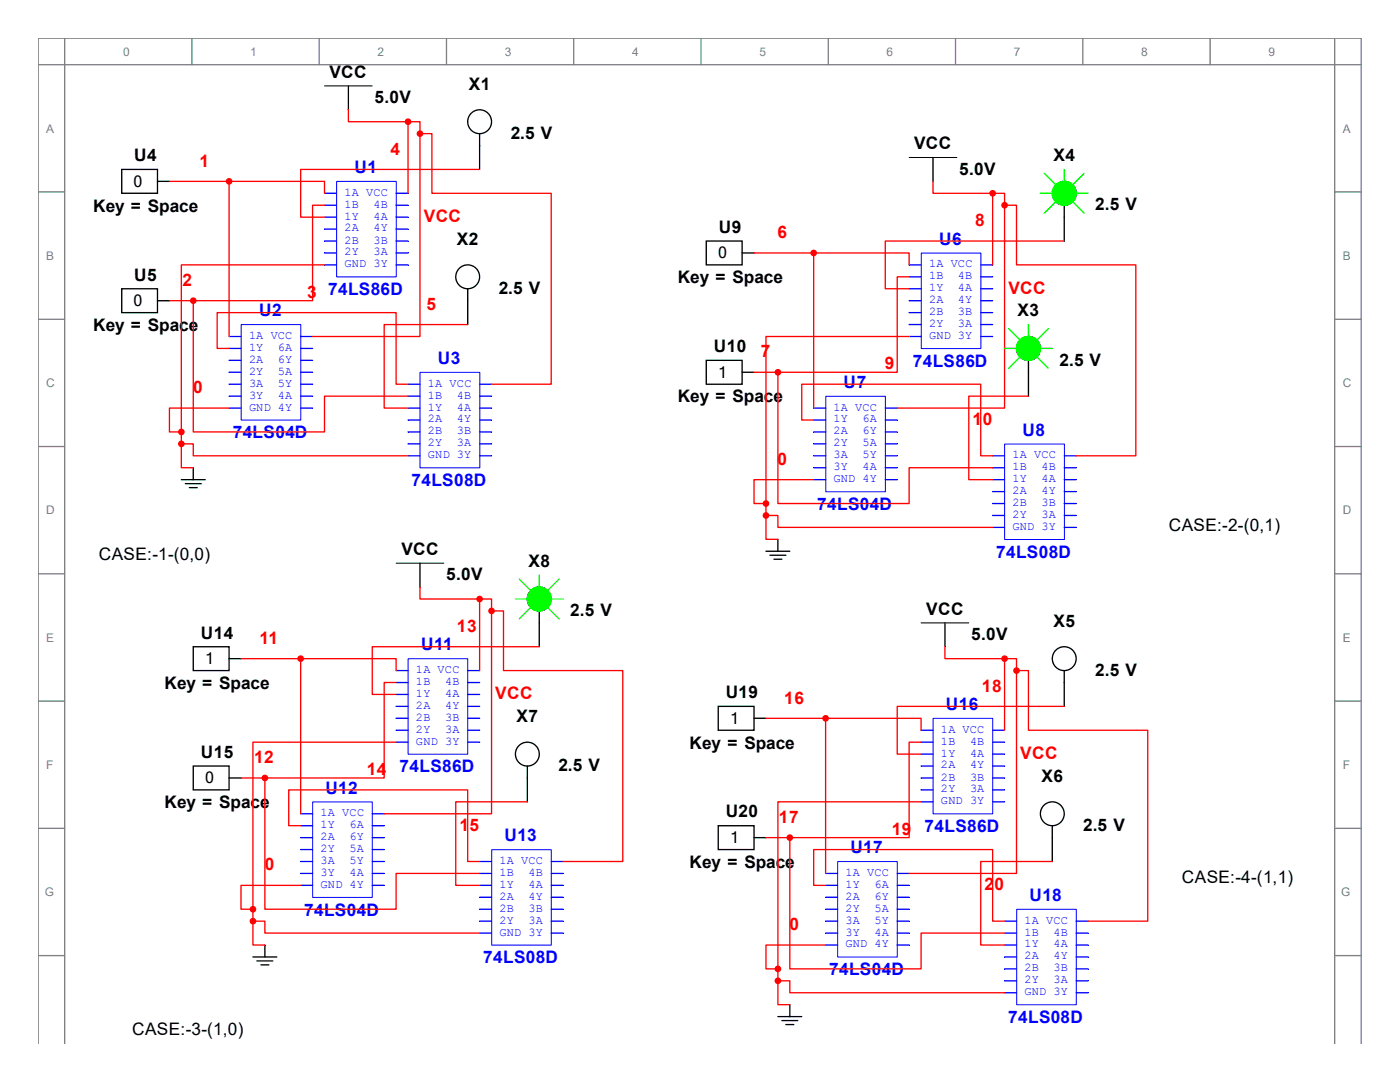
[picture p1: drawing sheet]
<svg xmlns="http://www.w3.org/2000/svg" width="279mm" height="216mm" viewBox="0 0 279 216" stroke-linecap="round" stroke-linejoin="round" font-family="sans-serif">
<g fill="none" stroke="#808080" stroke-width=".26">
<path d="M7.6 12.9h264.1M12.9 7.6v200.7M38.3 7.6v5.3M63.7 7.6v5.3M89.1 7.6v5.3M114.5 7.6v5.3M139.9 7.6v5.3M165.3 7.6v5.3M190.7 7.6v5.3M216.1 7.6v5.3M241.5 7.6v5.3M266.4 7.6v200.7"/>
<path d="M7.6 38.3h5.3M266.4 38.3h5.3M7.6 63.7h5.3M266.4 63.7h5.3M7.6 89.1h5.3M266.4 89.1h5.3M7.6 114.5h5.3M266.4 114.5h5.3M7.6 139.9h5.3M266.4 139.9h5.3M7.6 165.3h5.3M266.4 165.3h5.3"/>
<path d="M7.6 190.7h5.3M266.4 190.7h5.3M7.6 208.3v-200.7h264.1v200.7"/>
</g>
<path d="M67.2 36.2h11.9v19h-11.9z" fill="none" stroke="#00f" stroke-width=".2"/>
<path d="M64.8 38.6h2.3" fill="none" stroke="#00f" stroke-width=".26"/>
<path d="M64.8 41h2.3" fill="none" stroke="#00f" stroke-width=".26"/>
<path d="M64.8 43.3h2.3" fill="none" stroke="#00f" stroke-width=".26"/>
<path d="M64.8 45.7h2.3" fill="none" stroke="#00f" stroke-width=".26"/>
<path d="M64.8 48.1h2.3" fill="none" stroke="#00f" stroke-width=".26"/>
<path d="M64.8 50.5h2.3" fill="none" stroke="#00f" stroke-width=".26"/>
<path d="M64.8 52.9h2.3" fill="none" stroke="#00f" stroke-width=".26"/>
<path d="M79.1 52.9h2.3" fill="none" stroke="#00f" stroke-width=".26"/>
<path d="M79.1 50.5h2.3" fill="none" stroke="#00f" stroke-width=".26"/>
<path d="M79.1 48.1h2.3" fill="none" stroke="#00f" stroke-width=".26"/>
<path d="M79.1 45.7h2.3" fill="none" stroke="#00f" stroke-width=".26"/>
<path d="M79.1 43.3h2.3" fill="none" stroke="#00f" stroke-width=".26"/>
<path d="M79.1 41h2.3" fill="none" stroke="#00f" stroke-width=".26"/>
<path d="M79.1 38.6h2.3" fill="none" stroke="#00f" stroke-width=".26"/>
<path d="M48.1 64.8h11.9v19h-11.9z" fill="none" stroke="#00f" stroke-width=".2"/>
<path d="M45.7 67.1h2.4" fill="none" stroke="#00f" stroke-width=".26"/>
<path d="M45.7 69.5h2.4" fill="none" stroke="#00f" stroke-width=".26"/>
<path d="M45.7 71.9h2.4" fill="none" stroke="#00f" stroke-width=".26"/>
<path d="M45.7 74.3h2.4" fill="none" stroke="#00f" stroke-width=".26"/>
<path d="M45.7 76.7h2.4" fill="none" stroke="#00f" stroke-width=".26"/>
<path d="M45.7 79h2.4" fill="none" stroke="#00f" stroke-width=".26"/>
<path d="M45.7 81.4h2.4" fill="none" stroke="#00f" stroke-width=".26"/>
<path d="M60 81.4h2.4" fill="none" stroke="#00f" stroke-width=".26"/>
<path d="M60 79h2.4" fill="none" stroke="#00f" stroke-width=".26"/>
<path d="M60 76.7h2.4" fill="none" stroke="#00f" stroke-width=".26"/>
<path d="M60 74.3h2.4" fill="none" stroke="#00f" stroke-width=".26"/>
<path d="M60 71.9h2.4" fill="none" stroke="#00f" stroke-width=".26"/>
<path d="M60 69.5h2.4" fill="none" stroke="#00f" stroke-width=".26"/>
<path d="M60 67.1h2.4" fill="none" stroke="#00f" stroke-width=".26"/>
<path d="M83.8 74.3h12v19h-12z" fill="none" stroke="#00f" stroke-width=".2"/>
<path d="M81.4 76.7h2.4" fill="none" stroke="#00f" stroke-width=".26"/>
<path d="M81.4 79h2.4" fill="none" stroke="#00f" stroke-width=".26"/>
<path d="M81.4 81.4h2.4" fill="none" stroke="#00f" stroke-width=".26"/>
<path d="M81.4 83.8h2.4" fill="none" stroke="#00f" stroke-width=".26"/>
<path d="M81.4 86.2h2.4" fill="none" stroke="#00f" stroke-width=".26"/>
<path d="M81.4 88.6h2.4" fill="none" stroke="#00f" stroke-width=".26"/>
<path d="M81.4 91h2.4" fill="none" stroke="#00f" stroke-width=".26"/>
<path d="M95.7 91h2.4" fill="none" stroke="#00f" stroke-width=".26"/>
<path d="M95.7 88.6h2.4" fill="none" stroke="#00f" stroke-width=".26"/>
<path d="M95.7 86.2h2.4" fill="none" stroke="#00f" stroke-width=".26"/>
<path d="M95.7 83.8h2.4" fill="none" stroke="#00f" stroke-width=".26"/>
<path d="M95.7 81.4h2.4" fill="none" stroke="#00f" stroke-width=".26"/>
<path d="M95.7 79h2.4" fill="none" stroke="#00f" stroke-width=".26"/>
<path d="M95.7 76.7h2.4" fill="none" stroke="#00f" stroke-width=".26"/>
<path d="M69.5 17.1v4.8M24.3 33.8h7.1v4.8h-7.1zM31.4 36.2h2.4M24.3 57.6h7.1v4.8h-7.1zM31.4 60h2.4M36.2 95.7h4.8M37 96.5h3.2M37.8 97.3h1.6M38.6 93.3v2.4" fill="none" stroke="#000" stroke-width=".26"/>
<path d="M64.8 17.1h9.5" fill="none" stroke="#000" stroke-width=".2"/>
<g fill="#f00" stroke="#f00" stroke-width=".26">
<circle cx="45.7" cy="36.2" r=".53"/>
<circle cx="38.6" cy="60" r=".53"/>
<circle cx="36.2" cy="86.2" r=".53"/>
<circle cx="36.2" cy="88.6" r=".53"/>
<circle cx="83.8" cy="26.7" r=".53"/>
<circle cx="81.4" cy="24.3" r=".53"/>
</g>
<g fill="none" stroke="#f00" stroke-width=".26">
<path d="M33.8 36.2h11.9M45.7 36.2h19.1v2.4M45.7 36.2v30.9M69.5 21.9v2.4h11.9M81.4 24.3h2.4v2.4M81.4 24.3v14.3M83.8 26.7v40.4h-21.4M83.8 26.7h2.4v11.9h23.8v38.1h-11.9M33.8 60h4.8M38.6 60v26.2h26.2v-7.2h16.6M64.8 41h-2.4v19h-23.8M45.7 69.5h-2.4v-7.1h35.8v14.3h2.3"/>
<path d="M36.2 88.6v4.7h2.4M36.2 88.6h2.4v2.4h42.8M45.7 81.4h-11.9v4.8h2.4v2.4"/>
</g>
<path d="M183.9 50.5h11.8v19.1h-11.8z" fill="none" stroke="#00f" stroke-width=".2"/>
<path d="M181.4 52.9h2.4" fill="none" stroke="#00f" stroke-width=".26"/>
<path d="M181.4 55.2h2.4" fill="none" stroke="#00f" stroke-width=".26"/>
<path d="M181.4 57.6h2.4" fill="none" stroke="#00f" stroke-width=".26"/>
<path d="M181.4 60h2.4" fill="none" stroke="#00f" stroke-width=".26"/>
<path d="M181.4 62.4h2.4" fill="none" stroke="#00f" stroke-width=".26"/>
<path d="M181.4 64.8h2.4" fill="none" stroke="#00f" stroke-width=".26"/>
<path d="M181.4 67.1h2.4" fill="none" stroke="#00f" stroke-width=".26"/>
<path d="M195.7 67.1h2.4" fill="none" stroke="#00f" stroke-width=".26"/>
<path d="M195.7 64.8h2.4" fill="none" stroke="#00f" stroke-width=".26"/>
<path d="M195.7 62.4h2.4" fill="none" stroke="#00f" stroke-width=".26"/>
<path d="M195.7 60h2.4" fill="none" stroke="#00f" stroke-width=".26"/>
<path d="M195.7 57.6h2.4" fill="none" stroke="#00f" stroke-width=".26"/>
<path d="M195.7 55.2h2.4" fill="none" stroke="#00f" stroke-width=".26"/>
<path d="M195.7 52.9h2.4" fill="none" stroke="#00f" stroke-width=".26"/>
<path d="M164.8 79.1h11.9v19h-11.9z" fill="none" stroke="#00f" stroke-width=".2"/>
<path d="M162.4 81.4h2.4" fill="none" stroke="#00f" stroke-width=".26"/>
<path d="M162.4 83.8h2.4" fill="none" stroke="#00f" stroke-width=".26"/>
<path d="M162.4 86.2h2.4" fill="none" stroke="#00f" stroke-width=".26"/>
<path d="M162.4 88.6h2.4" fill="none" stroke="#00f" stroke-width=".26"/>
<path d="M162.4 91h2.4" fill="none" stroke="#00f" stroke-width=".26"/>
<path d="M162.4 93.3h2.4" fill="none" stroke="#00f" stroke-width=".26"/>
<path d="M162.4 95.7h2.4" fill="none" stroke="#00f" stroke-width=".26"/>
<path d="M176.7 95.7h2.4" fill="none" stroke="#00f" stroke-width=".26"/>
<path d="M176.7 93.3h2.4" fill="none" stroke="#00f" stroke-width=".26"/>
<path d="M176.7 91h2.4" fill="none" stroke="#00f" stroke-width=".26"/>
<path d="M176.7 88.6h2.4" fill="none" stroke="#00f" stroke-width=".26"/>
<path d="M176.7 86.2h2.4" fill="none" stroke="#00f" stroke-width=".26"/>
<path d="M176.7 83.8h2.4" fill="none" stroke="#00f" stroke-width=".26"/>
<path d="M176.7 81.4h2.4" fill="none" stroke="#00f" stroke-width=".26"/>
<path d="M200.5 88.6h11.9v19.1h-11.9z" fill="none" stroke="#00f" stroke-width=".2"/>
<path d="M198.1 91h2.4" fill="none" stroke="#00f" stroke-width=".26"/>
<path d="M198.1 93.3h2.4" fill="none" stroke="#00f" stroke-width=".26"/>
<path d="M198.1 95.7h2.4" fill="none" stroke="#00f" stroke-width=".26"/>
<path d="M198.1 98.1h2.4" fill="none" stroke="#00f" stroke-width=".26"/>
<path d="M198.1 100.5h2.4" fill="none" stroke="#00f" stroke-width=".26"/>
<path d="M198.1 102.9h2.4" fill="none" stroke="#00f" stroke-width=".26"/>
<path d="M198.1 105.2h2.4" fill="none" stroke="#00f" stroke-width=".26"/>
<path d="M212.4 105.2h2.4" fill="none" stroke="#00f" stroke-width=".26"/>
<path d="M212.4 102.9h2.4" fill="none" stroke="#00f" stroke-width=".26"/>
<path d="M212.4 100.5h2.4" fill="none" stroke="#00f" stroke-width=".26"/>
<path d="M212.4 98.1h2.4" fill="none" stroke="#00f" stroke-width=".26"/>
<path d="M212.4 95.7h2.4" fill="none" stroke="#00f" stroke-width=".26"/>
<path d="M212.4 93.3h2.4" fill="none" stroke="#00f" stroke-width=".26"/>
<path d="M212.4 91h2.4" fill="none" stroke="#00f" stroke-width=".26"/>
<path d="M186.2 31.4v4.8M141 48.1h7.1v4.8h-7.1zM148.1 50.5h2.4M141 71.9h7.1v4.8h-7.1zM148.1 74.3h2.4M152.9 110h4.7M153.7 110.8h3.1M154.5 111.6h1.5M155.2 107.6v2.4" fill="none" stroke="#000" stroke-width=".26"/>
<path d="M181.4 31.4h9.6" fill="none" stroke="#000" stroke-width=".2"/>
<g fill="#f00" stroke="#f00" stroke-width=".26">
<circle cx="162.4" cy="50.5" r=".53"/>
<circle cx="155.2" cy="74.3" r=".53"/>
<circle cx="152.9" cy="100.5" r=".53"/>
<circle cx="152.9" cy="102.9" r=".53"/>
<circle cx="200.5" cy="41" r=".53"/>
<circle cx="198.1" cy="38.6" r=".53"/>
</g>
<g fill="none" stroke="#f00" stroke-width=".26">
<path d="M186.2 36.2v2.4h11.9M198.1 38.6h2.4v2.4M198.1 38.6v14.3M150.5 50.5h11.9M162.4 50.5h19v2.4M162.4 50.5v30.9M181.4 55.2h-2.3v19.1h-23.9M200.5 41v40.4h-21.4M200.5 41h2.4v11.9h23.8v38.1h-11.9M150.5 74.3h4.7M155.2 74.3v26.2h26.2v-7.2h16.7M162.4 83.8h-2.4v-7.1h35.7v14.3h2.4"/>
<path d="M162.4 95.7h-11.9v4.8h2.4v2.4M152.9 102.9v4.7h2.3M152.9 102.9h2.3v2.3h42.9"/>
</g>
<path d="M81.4 131.4h11.9v19.1h-11.9z" fill="none" stroke="#00f" stroke-width=".2"/>
<path d="M79.1 133.8h2.3" fill="none" stroke="#00f" stroke-width=".26"/>
<path d="M79.1 136.2h2.3" fill="none" stroke="#00f" stroke-width=".26"/>
<path d="M79.1 138.6h2.3" fill="none" stroke="#00f" stroke-width=".26"/>
<path d="M79.1 140.9h2.3" fill="none" stroke="#00f" stroke-width=".26"/>
<path d="M79.1 143.3h2.3" fill="none" stroke="#00f" stroke-width=".26"/>
<path d="M79.1 145.7h2.3" fill="none" stroke="#00f" stroke-width=".26"/>
<path d="M79.1 148.1h2.3" fill="none" stroke="#00f" stroke-width=".26"/>
<path d="M93.3 148.1h2.4" fill="none" stroke="#00f" stroke-width=".26"/>
<path d="M93.3 145.7h2.4" fill="none" stroke="#00f" stroke-width=".26"/>
<path d="M93.3 143.3h2.4" fill="none" stroke="#00f" stroke-width=".26"/>
<path d="M93.3 140.9h2.4" fill="none" stroke="#00f" stroke-width=".26"/>
<path d="M93.3 138.6h2.4" fill="none" stroke="#00f" stroke-width=".26"/>
<path d="M93.3 136.2h2.4" fill="none" stroke="#00f" stroke-width=".26"/>
<path d="M93.3 133.8h2.4" fill="none" stroke="#00f" stroke-width=".26"/>
<path d="M62.4 160h11.9v19.1h-11.9z" fill="none" stroke="#00f" stroke-width=".2"/>
<path d="M60 162.4h2.4" fill="none" stroke="#00f" stroke-width=".26"/>
<path d="M60 164.8h2.4" fill="none" stroke="#00f" stroke-width=".26"/>
<path d="M60 167.1h2.4" fill="none" stroke="#00f" stroke-width=".26"/>
<path d="M60 169.5h2.4" fill="none" stroke="#00f" stroke-width=".26"/>
<path d="M60 171.9h2.4" fill="none" stroke="#00f" stroke-width=".26"/>
<path d="M60 174.3h2.4" fill="none" stroke="#00f" stroke-width=".26"/>
<path d="M60 176.7h2.4" fill="none" stroke="#00f" stroke-width=".26"/>
<path d="M74.3 176.7h2.4" fill="none" stroke="#00f" stroke-width=".26"/>
<path d="M74.3 174.3h2.4" fill="none" stroke="#00f" stroke-width=".26"/>
<path d="M74.3 171.9h2.4" fill="none" stroke="#00f" stroke-width=".26"/>
<path d="M74.3 169.5h2.4" fill="none" stroke="#00f" stroke-width=".26"/>
<path d="M74.3 167.1h2.4" fill="none" stroke="#00f" stroke-width=".26"/>
<path d="M74.3 164.8h2.4" fill="none" stroke="#00f" stroke-width=".26"/>
<path d="M74.3 162.4h2.4" fill="none" stroke="#00f" stroke-width=".26"/>
<path d="M98.1 169.5h11.9v19.1h-11.9z" fill="none" stroke="#00f" stroke-width=".2"/>
<path d="M95.7 171.9h2.4" fill="none" stroke="#00f" stroke-width=".26"/>
<path d="M95.7 174.3h2.4" fill="none" stroke="#00f" stroke-width=".26"/>
<path d="M95.7 176.7h2.4" fill="none" stroke="#00f" stroke-width=".26"/>
<path d="M95.7 179h2.4" fill="none" stroke="#00f" stroke-width=".26"/>
<path d="M95.7 181.4h2.4" fill="none" stroke="#00f" stroke-width=".26"/>
<path d="M95.7 183.8h2.4" fill="none" stroke="#00f" stroke-width=".26"/>
<path d="M95.7 186.2h2.4" fill="none" stroke="#00f" stroke-width=".26"/>
<path d="M110 186.2h2.4" fill="none" stroke="#00f" stroke-width=".26"/>
<path d="M110 183.8h2.4" fill="none" stroke="#00f" stroke-width=".26"/>
<path d="M110 181.4h2.4" fill="none" stroke="#00f" stroke-width=".26"/>
<path d="M110 179h2.4" fill="none" stroke="#00f" stroke-width=".26"/>
<path d="M110 176.7h2.4" fill="none" stroke="#00f" stroke-width=".26"/>
<path d="M110 174.3h2.4" fill="none" stroke="#00f" stroke-width=".26"/>
<path d="M110 171.9h2.4" fill="none" stroke="#00f" stroke-width=".26"/>
<path d="M83.8 112.4v4.7M38.6 129h7.1v4.8h-7.1zM45.7 131.4h2.4M38.6 152.9h7.1v4.7h-7.1zM45.7 155.2h2.4M50.5 190.9h4.7M51.3 191.7h3.1M52.1 192.5h1.6M52.9 188.6v2.3" fill="none" stroke="#000" stroke-width=".26"/>
<path d="M79.1 112.4h9.5" fill="none" stroke="#000" stroke-width=".2"/>
<g fill="#f00" stroke="#f00" stroke-width=".26">
<circle cx="60" cy="131.4" r=".53"/>
<circle cx="52.9" cy="155.2" r=".53"/>
<circle cx="50.5" cy="181.4" r=".53"/>
<circle cx="50.5" cy="183.8" r=".53"/>
<circle cx="98.1" cy="121.9" r=".53"/>
<circle cx="95.7" cy="119.5" r=".53"/>
</g>
<g fill="none" stroke="#f00" stroke-width=".26">
<path d="M83.8 117.1v2.4h11.9M95.7 119.5h2.4v2.4M95.7 119.5v14.3M48.1 131.4h11.9M60 131.4h19.1v2.4M60 131.4v31M79.1 136.2h-2.4v19h-23.8M98.1 121.9v40.5h-21.4M98.1 121.9h2.4v11.9h23.8v38.1h-11.9M48.1 155.2h4.8M52.9 155.2v26.2h26.2v-7.1h16.6M60 164.8h-2.4v-7.2h35.7v14.3h2.4"/>
<path d="M60 176.7h-11.9v4.7h2.4v2.4M50.5 183.8v4.8h2.4M50.5 183.8h2.4v2.4h42.8"/>
</g>
<path d="M186.2 143.3h11.9v19.1h-11.9z" fill="none" stroke="#00f" stroke-width=".2"/>
<path d="M183.8 145.7h2.4" fill="none" stroke="#00f" stroke-width=".26"/>
<path d="M183.8 148.1h2.4" fill="none" stroke="#00f" stroke-width=".26"/>
<path d="M183.8 150.5h2.4" fill="none" stroke="#00f" stroke-width=".26"/>
<path d="M183.8 152.9h2.4" fill="none" stroke="#00f" stroke-width=".26"/>
<path d="M183.8 155.2h2.4" fill="none" stroke="#00f" stroke-width=".26"/>
<path d="M183.8 157.6h2.4" fill="none" stroke="#00f" stroke-width=".26"/>
<path d="M183.8 160h2.4" fill="none" stroke="#00f" stroke-width=".26"/>
<path d="M198.1 160h2.4" fill="none" stroke="#00f" stroke-width=".26"/>
<path d="M198.1 157.6h2.4" fill="none" stroke="#00f" stroke-width=".26"/>
<path d="M198.1 155.2h2.4" fill="none" stroke="#00f" stroke-width=".26"/>
<path d="M198.1 152.9h2.4" fill="none" stroke="#00f" stroke-width=".26"/>
<path d="M198.1 150.5h2.4" fill="none" stroke="#00f" stroke-width=".26"/>
<path d="M198.1 148.1h2.4" fill="none" stroke="#00f" stroke-width=".26"/>
<path d="M198.1 145.7h2.4" fill="none" stroke="#00f" stroke-width=".26"/>
<path d="M167.2 171.9h11.9v19.1h-11.9z" fill="none" stroke="#00f" stroke-width=".2"/>
<path d="M164.8 174.3h2.4" fill="none" stroke="#00f" stroke-width=".26"/>
<path d="M164.8 176.7h2.4" fill="none" stroke="#00f" stroke-width=".26"/>
<path d="M164.8 179h2.4" fill="none" stroke="#00f" stroke-width=".26"/>
<path d="M164.8 181.4h2.4" fill="none" stroke="#00f" stroke-width=".26"/>
<path d="M164.8 183.8h2.4" fill="none" stroke="#00f" stroke-width=".26"/>
<path d="M164.8 186.2h2.4" fill="none" stroke="#00f" stroke-width=".26"/>
<path d="M164.8 188.6h2.4" fill="none" stroke="#00f" stroke-width=".26"/>
<path d="M179.1 188.6h2.3" fill="none" stroke="#00f" stroke-width=".26"/>
<path d="M179.1 186.2h2.3" fill="none" stroke="#00f" stroke-width=".26"/>
<path d="M179.1 183.8h2.3" fill="none" stroke="#00f" stroke-width=".26"/>
<path d="M179.1 181.4h2.3" fill="none" stroke="#00f" stroke-width=".26"/>
<path d="M179.1 179h2.3" fill="none" stroke="#00f" stroke-width=".26"/>
<path d="M179.1 176.7h2.3" fill="none" stroke="#00f" stroke-width=".26"/>
<path d="M179.1 174.3h2.3" fill="none" stroke="#00f" stroke-width=".26"/>
<path d="M202.9 181.4h11.9v19.1h-11.9z" fill="none" stroke="#00f" stroke-width=".2"/>
<path d="M200.5 183.8h2.4" fill="none" stroke="#00f" stroke-width=".26"/>
<path d="M200.5 186.2h2.4" fill="none" stroke="#00f" stroke-width=".26"/>
<path d="M200.5 188.6h2.4" fill="none" stroke="#00f" stroke-width=".26"/>
<path d="M200.5 190.9h2.4" fill="none" stroke="#00f" stroke-width=".26"/>
<path d="M200.5 193.3h2.4" fill="none" stroke="#00f" stroke-width=".26"/>
<path d="M200.5 195.7h2.4" fill="none" stroke="#00f" stroke-width=".26"/>
<path d="M200.5 198.1h2.4" fill="none" stroke="#00f" stroke-width=".26"/>
<path d="M214.8 198.1h2.4" fill="none" stroke="#00f" stroke-width=".26"/>
<path d="M214.8 195.7h2.4" fill="none" stroke="#00f" stroke-width=".26"/>
<path d="M214.8 193.3h2.4" fill="none" stroke="#00f" stroke-width=".26"/>
<path d="M214.8 190.9h2.4" fill="none" stroke="#00f" stroke-width=".26"/>
<path d="M214.8 188.6h2.4" fill="none" stroke="#00f" stroke-width=".26"/>
<path d="M214.8 186.2h2.4" fill="none" stroke="#00f" stroke-width=".26"/>
<path d="M214.8 183.8h2.4" fill="none" stroke="#00f" stroke-width=".26"/>
<g fill="none" stroke="#000" stroke-width=".26">
<path d="M95.7 26.7v7.1M93.3 57.6v7.2M212.4 41v7.1M205.2 71.9v7.1M107.6 121.9v7.1M188.6 124.3v4.7M212.4 133.8v7.1M105.2 152.9v7.1M143.3 140.9h7.2v4.8h-7.2zM150.5 143.3h2.4M143.3 164.8h7.2v4.7h-7.2zM150.5 167.1h2.4"/>
<path d="M210 164.8v7.1M155.2 202.9h4.8M156 203.6h3.2M156.8 204.4h1.6M157.6 200.5v2.4"/>
<circle cx="95.7" cy="24.3" r="2.38"/>
<circle cx="212.4" cy="38.6" r="2.38"/>
<circle cx="93.3" cy="55.2" r="2.38"/>
<circle cx="205.2" cy="69.5" r="2.38"/>
<circle cx="107.6" cy="119.5" r="2.38"/>
<circle cx="212.4" cy="131.4" r="2.38"/>
<circle cx="105.2" cy="150.5" r="2.38"/>
<circle cx="210" cy="162.4" r="2.38"/>
</g>
<path d="M183.8 124.3h9.5" fill="none" stroke="#000" stroke-width=".2"/>
<g fill="#f00" stroke="#f00" stroke-width=".26">
<circle cx="164.8" cy="143.3" r=".53"/>
<circle cx="157.6" cy="167.1" r=".53"/>
<circle cx="155.2" cy="193.3" r=".53"/>
<circle cx="155.2" cy="195.7" r=".53"/>
<circle cx="202.9" cy="133.8" r=".53"/>
<circle cx="200.5" cy="131.4" r=".53"/>
</g>
<g fill="none" stroke="#f00" stroke-width=".26">
<path d="M95.7 33.8h-35.7v9.5h4.8M64.8 52.9h-28.6v33.3M212.4 48.1h-35.7v9.5h4.7M93.3 64.8h-16.6v16.6h4.7M181.4 67.1h-28.5v33.4M205.2 79h-11.9v16.7h4.8M107.6 129h-33.3v9.6h4.8M188.6 129v2.4h11.9M200.5 131.4h2.4v2.4M200.5 131.4v14.3M202.9 133.8v40.5h-21.5M202.9 133.8h2.3v11.9h23.9v38.1h-11.9"/>
<path d="M79.1 148.1h-28.6v33.3M105.2 160h-14.2v16.7h4.7M152.9 143.3h11.9M164.8 143.3h19v2.4M164.8 143.3v31M183.8 148.1h-2.4v19h-23.8M183.8 160h-28.6v33.3M212.4 140.9h-33.3v9.6h4.7M152.9 167.1h4.7M157.6 167.1v26.2h26.2v-7.1h16.7M164.8 176.7h-2.4v-7.2h35.7v14.3h2.4M210 171.9h-14.3v16.7h4.8"/>
<path d="M155.2 195.7v4.8h2.4M155.2 195.7h2.4v2.4h42.9M155.2 193.3v2.4M164.8 188.6h-11.9v4.7h2.3"/>
</g>
<g fill="none" stroke="#0f0" stroke-width=".26">
<path d="M207.6 38.6h2.4M208.4 34.6l2.4 2.4M212.4 33.8v2.4M214.8 38.6h2.4M216.4 34.6l-2.4 2.4M210.8 40.2l-2.4 2.3M214 40.2l2.4 2.3M200.5 69.5h2.4M201.3 65.6l2.4 2.3M203.7 71.1l-2.4 2.4M205.2 64.8v2.3M206.8 71.1l2.4 2.4"/>
<path d="M207.6 69.5h2.4M209.2 65.6l-2.4 2.3M102.9 119.5h2.3M103.7 115.6l2.3 2.3M107.6 114.8v2.3M110 119.5h2.4M111.6 115.6l-2.4 2.3M106 121.1l-2.3 2.4M109.2 121.1l2.4 2.4"/>
</g>
<g fill="#0f0" stroke="#0f0" stroke-width=".26">
<circle cx="205.2" cy="69.5" r="2.38"/>
<circle cx="212.4" cy="38.6" r="2.38"/>
<circle cx="107.6" cy="119.5" r="2.38"/>
</g>
<g font-size="3.4">
<text x="65.7" y="15.5">VCC</text>
<text x="93.6" y="17.9">X1</text>
<text x="74.8" y="20.5">5.0V</text>
<text x="101.9" y="27.7">2.5 V</text>
<text x="182.4" y="29.8">VCC</text>
<text x="26.8" y="32.2">U4</text>
<text x="191.4" y="34.8">5.0V</text>
<text x="210.2" y="32.2">X4</text>
<text x="218.6" y="42">2.5 V</text>
<text x="18.6" y="42.2">Key = Space</text>
<text x="143.4" y="46.5">U9</text>
<text x="91.2" y="48.9">X2</text>
<text x="26.8" y="56">U5</text>
<text x="99.5" y="58.6">2.5 V</text>
<text x="135.3" y="56.5">Key = Space</text>
<text x="203.1" y="63.1">X3</text>
<text x="18.6" y="66">Key = Space</text>
<text x="142.5" y="70.3">U10</text>
<text x="211.4" y="72.9">2.5 V</text>
<text x="135.3" y="80.3">Key = Space</text>
<text x="233.3" y="106">CASE:-2-(0,1)</text>
<text x="19.7" y="111.8">CASE:-1-(0,0)</text>
<text x="80.1" y="110.7">VCC</text>
<text x="105.5" y="113.1">X8</text>
<text x="89.1" y="115.8">5.0V</text>
<text x="113.8" y="122.9">2.5 V</text>
<text x="184.9" y="122.6">VCC</text>
<text x="210.2" y="125.1">X5</text>
<text x="40.1" y="127.4">U14</text>
<text x="193.8" y="127.7">5.0V</text>
<text x="32.9" y="137.5">Key = Space</text>
<text x="218.6" y="134.8">2.5 V</text>
<text x="144.9" y="139.3">U19</text>
<text x="103.1" y="144.1">X7</text>
<text x="137.6" y="149.4">Key = Space</text>
<text x="40.1" y="151.2">U15</text>
<text x="111.4" y="153.9">2.5 V</text>
<text x="207.9" y="156">X6</text>
<text x="32.9" y="161.3">Key = Space</text>
<text x="144.9" y="163.1">U20</text>
<text x="216.2" y="165.8">2.5 V</text>
<text x="137.6" y="173.2">Key = Space</text>
<text x="235.9" y="176.1">CASE:-4-(1,1)</text>
<text x="26.4" y="206.5">CASE:-3-(1,0)</text>
</g>
<g font-size="3.4" fill="#f00">
<text x="39.8" y="33.2">1</text>
<text x="77.9" y="30.9">4</text>
<text x="84.6" y="44.4">VCC</text>
<text x="155.2" y="47.5">6</text>
<text x="194.6" y="45.1">8</text>
<text x="36.4" y="57.1">2</text>
<text x="61.3" y="59.4">3</text>
<text x="201.3" y="58.6">VCC</text>
<text x="85.1" y="61.8">5</text>
<text x="151.8" y="71.3">7</text>
<text x="176.6" y="73.7">9</text>
<text x="38.5" y="78.5">0</text>
<text x="194.1" y="84.8">10</text>
<text x="155.2" y="92.8">0</text>
<text x="51.8" y="128.5">11</text>
<text x="91.2" y="126.1">13</text>
<text x="98.8" y="139.6">VCC</text>
<text x="156.5" y="140.4">16</text>
<text x="196" y="138">18</text>
<text x="50.7" y="152.3">12</text>
<text x="73.2" y="154.6">14</text>
<text x="203.6" y="151.5">VCC</text>
<text x="91.7" y="165.8">15</text>
<text x="155.4" y="164.2">17</text>
<text x="178" y="166.6">19</text>
<text x="52.8" y="173.7">0</text>
<text x="196.5" y="177.7">20</text>
<text x="157.6" y="185.6">0</text>
</g>
<g font-size="3.4" fill="#00f">
<text x="70.7" y="34.5">U1</text>
<text x="187.4" y="48.9">U6</text>
<text x="65.5" y="58.9">74LS86D</text>
<text x="51.7" y="63.1">U2</text>
<text x="87.4" y="72.6">U3</text>
<text x="168.4" y="77.4">U7</text>
<text x="182.2" y="73.2">74LS86D</text>
<text x="46.4" y="87.5">74LS04D</text>
<text x="204" y="87">U8</text>
<text x="82.1" y="97">74LS08D</text>
<text x="163.1" y="101.8">74LS04D</text>
<text x="198.8" y="111.3">74LS08D</text>
<text x="84.1" y="129.8">U11</text>
<text x="188.8" y="141.7">U16</text>
<text x="79.8" y="154.1">74LS86D</text>
<text x="64.9" y="158.4">U12</text>
<text x="100.7" y="167.9">U13</text>
<text x="184.5" y="166">74LS86D</text>
<text x="169.7" y="170.3">U17</text>
<text x="205.4" y="179.8">U18</text>
<text x="60.7" y="182.7">74LS04D</text>
<text x="96.4" y="192.2">74LS08D</text>
<text x="165.5" y="194.6">74LS04D</text>
<text x="201.2" y="204.1">74LS08D</text>
</g>
<g font-size="3.2">
<text x="26.7" y="37.3">0</text>
<text x="143.3" y="51.6">0</text>
<text x="26.7" y="61.1">0</text>
<text x="143.3" y="75.4">1</text>
<text x="40.9" y="132.5">1</text>
<text x="145.7" y="144.4">1</text>
<text x="40.9" y="156.3">0</text>
<text x="145.7" y="168.2">1</text>
</g>
<g font-size="2.4" fill="#808080">
<text x="24.6" y="11.1">0</text>
<text x="50" y="11.1">1</text>
<text x="75.4" y="11.1">2</text>
<text x="100.8" y="11.1">3</text>
<text x="126.2" y="11.1">4</text>
<text x="151.6" y="11.1">5</text>
<text x="177" y="11.1">6</text>
<text x="202.4" y="11.1">7</text>
<text x="227.8" y="11.1">8</text>
<text x="253.2" y="11.1">9</text>
<text x="9.2" y="26.5">A</text>
<text x="268" y="26.5">A</text>
<text x="9.2" y="51.9">B</text>
<text x="268" y="51.9">B</text>
<text x="9.2" y="77.3">C</text>
<text x="268" y="77.3">C</text>
<text x="9.2" y="102.6">D</text>
<text x="268" y="102.6">D</text>
<text x="9.2" y="128">E</text>
<text x="268" y="128">E</text>
<text x="9.2" y="153.4">F</text>
<text x="268" y="153.4">F</text>
<text x="8.9" y="178.8">G</text>
<text x="267.7" y="178.8">G</text>
</g>
<g font-size="2.4" fill="#00f">
<text x="68.7" y="39.1">1A VCC</text>
<text x="68.7" y="41.4">1B</text>
<text x="74.5" y="41.4">4B</text>
<text x="68.7" y="43.8">1Y</text>
<text x="68.7" y="46.2">2A</text>
<text x="74.5" y="46.2">4Y</text>
<text x="74.5" y="43.8">4A</text>
<text x="68.7" y="48.6">2B</text>
<text x="68.7" y="51">2Y</text>
<text x="68.7" y="53.3">GND 3Y</text>
<text x="74.5" y="51">3A</text>
<text x="74.5" y="48.6">3B</text>
<text x="185.4" y="53.3">1A VCC</text>
<text x="185.4" y="55.7">1B</text>
<text x="185.4" y="58.1">1Y</text>
<text x="191.2" y="58.1">4A</text>
<text x="191.2" y="55.7">4B</text>
<text x="185.4" y="60.5">2A</text>
<text x="185.4" y="62.9">2B</text>
<text x="185.4" y="65.2">2Y</text>
<text x="191.2" y="65.2">3A</text>
<text x="191.2" y="62.9">3B</text>
<text x="191.2" y="60.5">4Y</text>
<text x="49.7" y="67.6">1A VCC</text>
<text x="49.7" y="70">1Y</text>
<text x="55.5" y="70">6A</text>
<text x="185.4" y="67.6">GND 3Y</text>
<text x="49.7" y="72.4">2A</text>
<text x="49.7" y="74.8">2Y</text>
<text x="49.7" y="77.2">3A</text>
<text x="55.5" y="77.2">5Y</text>
<text x="55.5" y="74.8">5A</text>
<text x="55.5" y="72.4">6Y</text>
<text x="85.4" y="77.2">1A VCC</text>
<text x="49.7" y="79.5">3Y</text>
<text x="49.7" y="81.9">GND 4Y</text>
<text x="55.5" y="79.5">4A</text>
<text x="85.4" y="79.5">1B</text>
<text x="85.4" y="81.9">1Y</text>
<text x="91.2" y="81.9">4A</text>
<text x="91.2" y="79.5">4B</text>
<text x="166.4" y="81.9">1A VCC</text>
<text x="85.4" y="84.3">2A</text>
<text x="85.4" y="86.7">2B</text>
<text x="85.4" y="89.1">2Y</text>
<text x="91.2" y="89.1">3A</text>
<text x="91.2" y="86.7">3B</text>
<text x="91.2" y="84.3">4Y</text>
<text x="166.4" y="84.3">1Y</text>
<text x="166.4" y="86.7">2A</text>
<text x="166.4" y="89.1">2Y</text>
<text x="172.1" y="89.1">5A</text>
<text x="172.1" y="86.7">6Y</text>
<text x="172.1" y="84.3">6A</text>
<text x="85.4" y="91.4">GND 3Y</text>
<text x="166.4" y="91.4">3A</text>
<text x="166.4" y="93.8">3Y</text>
<text x="172.1" y="93.8">4A</text>
<text x="172.1" y="91.4">5Y</text>
<text x="202.1" y="91.4">1A VCC</text>
<text x="202.1" y="93.8">1B</text>
<text x="207.9" y="93.8">4B</text>
<text x="166.4" y="96.2">GND 4Y</text>
<text x="202.1" y="96.2">1Y</text>
<text x="202.1" y="98.6">2A</text>
<text x="202.1" y="101">2B</text>
<text x="207.9" y="101">3B</text>
<text x="207.9" y="98.6">4Y</text>
<text x="207.9" y="96.2">4A</text>
<text x="202.1" y="103.3">2Y</text>
<text x="202.1" y="105.7">GND 3Y</text>
<text x="207.9" y="103.3">3A</text>
<text x="83" y="134.3">1A VCC</text>
<text x="83" y="136.7">1B</text>
<text x="88.8" y="136.7">4B</text>
<text x="83" y="139.1">1Y</text>
<text x="83" y="141.4">2A</text>
<text x="83" y="143.8">2B</text>
<text x="88.8" y="143.8">3B</text>
<text x="88.8" y="141.4">4Y</text>
<text x="88.8" y="139.1">4A</text>
<text x="83" y="146.2">2Y</text>
<text x="83" y="148.6">GND 3Y</text>
<text x="88.8" y="146.2">3A</text>
<text x="187.8" y="146.2">1A VCC</text>
<text x="187.8" y="148.6">1B</text>
<text x="193.6" y="148.6">4B</text>
<text x="187.8" y="151">1Y</text>
<text x="187.8" y="153.3">2A</text>
<text x="187.8" y="155.7">2B</text>
<text x="193.6" y="155.7">3B</text>
<text x="193.6" y="153.3">4Y</text>
<text x="193.6" y="151">4A</text>
<text x="187.8" y="158.1">2Y</text>
<text x="187.8" y="160.5">GND 3Y</text>
<text x="193.6" y="158.1">3A</text>
<text x="64" y="162.9">1A VCC</text>
<text x="64" y="165.3">1Y</text>
<text x="64" y="167.6">2A</text>
<text x="69.8" y="167.6">6Y</text>
<text x="69.8" y="165.3">6A</text>
<text x="64" y="170">2Y</text>
<text x="64" y="172.4">3A</text>
<text x="69.8" y="172.4">5Y</text>
<text x="69.8" y="170">5A</text>
<text x="99.7" y="172.4">1A VCC</text>
<text x="64" y="174.8">3Y</text>
<text x="64" y="177.2">GND 4Y</text>
<text x="69.8" y="174.8">4A</text>
<text x="99.7" y="174.8">1B</text>
<text x="99.7" y="177.2">1Y</text>
<text x="99.7" y="179.5">2A</text>
<text x="105.5" y="179.5">4Y</text>
<text x="105.5" y="177.2">4A</text>
<text x="105.5" y="174.8">4B</text>
<text x="168.7" y="174.8">1A VCC</text>
<text x="168.7" y="177.2">1Y</text>
<text x="168.7" y="179.5">2A</text>
<text x="174.5" y="179.5">6Y</text>
<text x="174.5" y="177.2">6A</text>
<text x="99.7" y="181.9">2B</text>
<text x="99.7" y="184.3">2Y</text>
<text x="105.5" y="184.3">3A</text>
<text x="105.5" y="181.9">3B</text>
<text x="168.7" y="181.9">2Y</text>
<text x="168.7" y="184.3">3A</text>
<text x="174.5" y="184.3">5Y</text>
<text x="174.5" y="181.9">5A</text>
<text x="204.5" y="184.3">1A VCC</text>
<text x="99.7" y="186.7">GND 3Y</text>
<text x="168.7" y="186.7">3Y</text>
<text x="168.7" y="189.1">GND 4Y</text>
<text x="174.5" y="186.7">4A</text>
<text x="204.5" y="186.7">1B</text>
<text x="204.5" y="189.1">1Y</text>
<text x="204.5" y="191.4">2A</text>
<text x="210.2" y="191.4">4Y</text>
<text x="210.2" y="189.1">4A</text>
<text x="210.2" y="186.7">4B</text>
<text x="204.5" y="193.8">2B</text>
<text x="204.5" y="196.2">2Y</text>
<text x="210.2" y="196.2">3A</text>
<text x="210.2" y="193.8">3B</text>
<text x="204.5" y="198.6">GND 3Y</text>
</g>
</svg>
